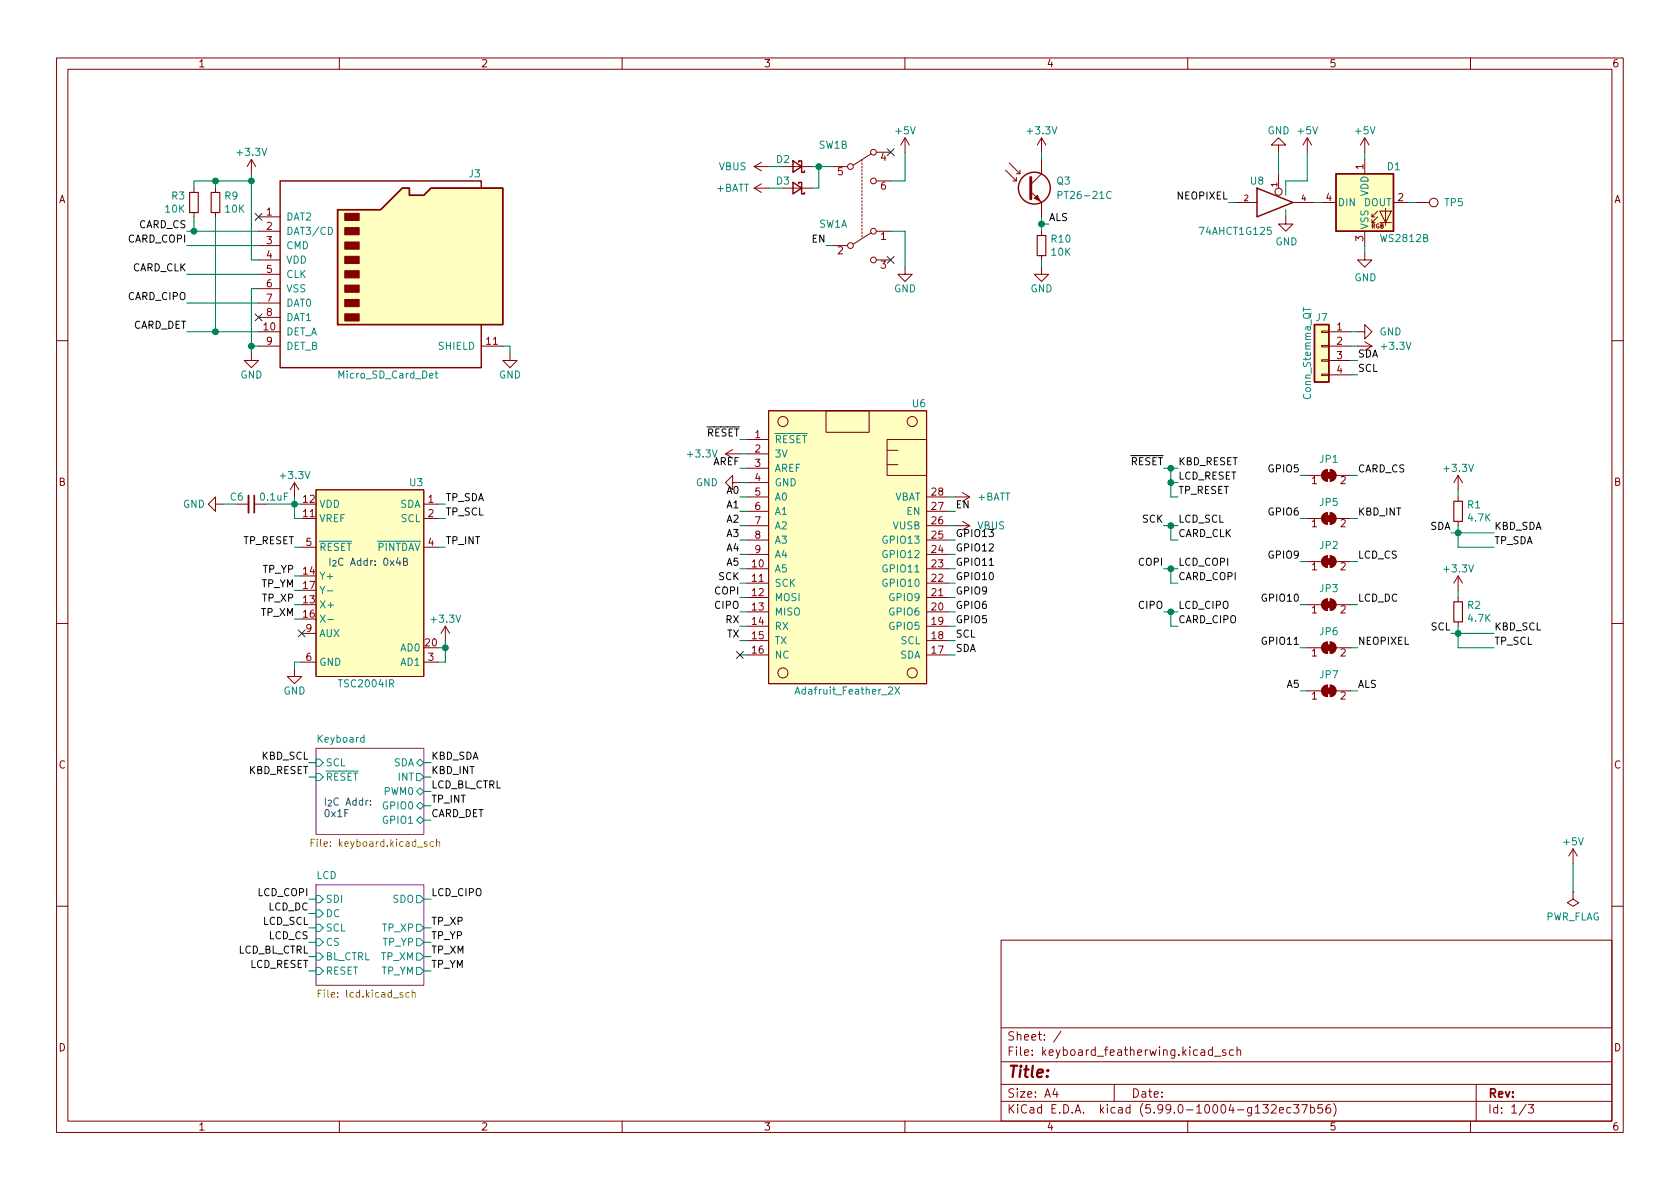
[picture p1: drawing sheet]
<svg xmlns="http://www.w3.org/2000/svg" width="297mm" height="210mm" viewBox="0 0 297 210" stroke-linecap="round" stroke-linejoin="round" font-family="sans-serif">
<g fill="none" stroke="#840000" stroke-width=".18">
<path d="M10 10.2h277v190.1h-277zM12 12.2h273v186.1h-273zM60 10.2v2M110 10.2v2M160 10.2v2M210 10.2v2M260 10.2v2M34.3 33.3v.7M34.3 37.6v.7M38.1 33.3v.7M38.1 37.6v.7M44.4 28.2l-.7 1.3"/>
<path d="M44.4 28.2v2.5M44.4 28.2l.8 1.3M45.7 38.3h3.8M133.3 33.3h2.6M133.3 29.5h2.6M133.3 29.5l1.3 .7M133.3 33.3l1.3 .7M134.6 28.7l-1.3 .8M134.6 32.5l-1.3 .8M138.4 33.3h5.1M138.4 29.5h5.1M147.3 29.5h2.6"/>
<path d="M154.1 27.2l-3.2 2M154.9 32h2.6M154.9 26.9h2.6M160 24.4v2.5M160 24.4l-.7 1.2M160 24.4l.8 1.2M177.8 30.1l1.9 1.9v-.6M178.4 28.8l1.9 1.9v-.6M179.1 32h.6M179.7 30.7h.6M182.2 33.9l1.9 1.9v2.5M184.1 24.4v2.5"/>
<path d="M184.1 28.2v2.5l-1.9 1.9M184.1 24.4l-.7 1.2M184.1 24.4l.8 1.2M218.4 35.8h3.8M226.1 25.6h1.2l-1.2-1.2-1.3 1.2h1.3v1.3M226.1 30.7v2.6M227.3 38.3v1.3h1.3l-1.3 1.3-1.2-1.3h1.2M228.6 35.8h3.8M231.1 24.4l-.7 1.2M231.1 24.4v2.5M231.1 24.4l.8 1.2M233.7 35.8h2.5"/>
<path d="M241.3 24.4v2.5M241.3 28.2v2.5M241.3 24.4l-.8 1.2M241.3 24.4l.8 1.2M242.6 38.3h.5M243.6 38.3l-1 1.1v-.5M243.6 37.3l-1 1v-.5M244 37.3h2l-1 2.1zM244 39.4h2M245 36.8v3.1M246.4 35.8h2.5M250.2 35.8h2.5"/>
<path d="M45.7 58.7h3.8M45.7 40.9h3.8M45.7 43.4h3.8M45.7 46h3.8M45.7 48.5h3.8M45.7 51h3.8M45.7 53.6h3.8M45.7 56.1h3.8M147.3 43.4h2.6M154.1 41.1l-3.2 2.1M154.9 40.9h2.6M154.9 46h2.6"/>
<path d="M160 47.2v1.3h1.3l-1.3 1.3-1.3-1.3h1.3M184.1 47.2v1.3h1.3l-1.3 1.3-1.2-1.3h1.2M184.1 40.9v.8M184.1 45.2v.8M233.7 58.5h1.2v.3h-1.2zM234.9 58.7h3.9M240 58.7h1.3v-1.3l1.3 1.3-1.3 1.2v-1.2M241.3 44.7v1.3h1.3l-1.3 1.2-1.3-1.2h1.3M241.3 40.9v2.5M10 60.2h2M44.4 62.5v1.2h1.3l-1.3 1.3-1.2-1.3h1.2M45.7 61.2h3.8"/>
<path d="M85.1 61.2h3.8M90.2 62.5v1.2h1.2l-1.2 1.3-1.3-1.3h1.3M129.5 79.5l-1.2 .8M132.1 77.7h3.8M135.9 72.6h27.9v48.3h-27.9zM146 72.6h7.7v3.8h-7.7zM156.8 79.6h1.9zM156.8 77.7h7v6.4h-7zM233.7 66.2h1.2v.2h-1.2zM233.7 63.6h1.2v.3h-1.2zM233.7 61.1h1.2v.2h-1.2zM234.9 61.2h3.9"/>
<path d="M234.9 63.7h3.9M234.9 66.3h3.9M240 61.2h2.6M241.3 60.4l1.3 .8M242.6 61.2l-1.3 .8M285 60.2h2M38.1 89.1v-1.2l-1.3 1.2 1.3 1.3v-1.3h1.3M41.9 89.1h2M45 89.1h2M52.1 85.3l-.8 1.3M52.1 85.3v2.6M52.1 85.3l.7 1.3"/>
<path d="M53.3 91.7h2.6M53.3 96.8h2.6M55.9 86.6h19v33h-19zM74.9 91.7h2.6M74.9 89.1h2.6M74.9 96.8h2.6M128.3 80.3l1.2 .7M128.3 80.3h2.5M129.5 85.3v-1.2l-1.2 1.2 1.2 1.3v-1.3h1.3M132.1 80.3h3.8M132.1 87.9h3.8M132.1 98h3.8"/>
<path d="M132.1 95.5h3.8M132.1 93h3.8M132.1 90.4h3.8M132.1 82.8h3.8M132.1 85.3h3.8M156.8 82.2h1.9zM163.8 87.9h3.8M163.8 98h3.8M163.8 95.5h3.8M163.8 93h3.8M163.8 90.4h3.8M168.9 87.9h2.5"/>
<path d="M168.9 93h2.5M170.2 87.1l1.2 .8M170.2 92.2l1.2 .8M171.4 87.9l-1.2 .7M171.4 93l-1.2 .7M231.1 84.1h2.6M231.1 91.7h2.6M231.1 99.3h2.6M234 83.4l.7-.3v2a1.02 1.02 0 0 1-.9-.6 1.02 1.02 0 0 1 .2-1.1zM234 91l.7-.3v2a1.02 1.02 0 0 1-.9-.6 1.02 1.02 0 0 1 .2-1.1zM234 98.6l.7-.3v2a1.02 1.02 0 0 1-.9-.6 1.02 1.02 0 0 1 .2-1.1zM235.2 83.1a1.02 1.02 0 0 1 1 1 1.02 1.02 0 0 1-1 1z"/>
<path d="M235.2 90.7a1.02 1.02 0 0 1 1 1 1.02 1.02 0 0 1-1 1zM235.2 98.3a1.02 1.02 0 0 1 1 1 1.02 1.02 0 0 1-1 1zM236.2 84.1h2.6M236.2 91.7h2.6M236.2 99.3h2.6M257.8 84.1v2.5M257.8 87.9v.7M257.8 92.2v.8M257.8 84.1l-.8 1.2M257.8 84.1l.8 1.2M10 110.2h2M52.1 118.4v1.2h1.2l-1.2 1.3-1.3-1.3h1.3"/>
<path d="M53.3 117.1h2.6M53.3 112h2.6M74.9 117.1h2.6M78.7 110.7l-.7 1.3M78.7 110.7v2.6M78.7 110.7l.8 1.3M132.1 100.6h3.8M132.1 103.1h3.8M132.1 105.7h3.8M132.1 108.2h3.8M132.1 110.7h3.8M132.1 113.3h3.8"/>
<path d="M132.1 115.8h3.8M163.8 100.6h3.8M163.8 103.1h3.8M163.8 105.7h3.8M163.8 108.2h3.8M163.8 110.7h3.8M163.8 113.3h3.8M163.8 115.8h3.8M231.1 114.5h2.6M231.1 106.9h2.6M234 113.8l.7-.3v2.1a1.02 1.02 0 0 1-.9-.7 1.02 1.02 0 0 1 .2-1.1zM234 106.2l.7-.3v2a1.02 1.02 0 0 1-.9-.6 1.02 1.02 0 0 1 .2-1.1z"/>
<path d="M235.2 113.5a1.02 1.02 0 0 1 1 1 1.02 1.02 0 0 1-1 1.1zM235.2 105.9a1.02 1.02 0 0 1 1 1 1.02 1.02 0 0 1-1 1zM236.2 114.5h2.6M236.2 106.9h2.6M257.8 101.8v2.6M257.8 105.7v.7M257.8 110v.7M257.8 101.8l-.8 1.3M257.8 101.8l.8 1.3M285 110.2h2M231.1 122.2h2.6M234 121.5l.7-.3v2a1.02 1.02 0 0 1-.9-.6 1.02 1.02 0 0 1 .2-1.1z"/>
<path d="M235.2 121.2a1.02 1.02 0 0 1 1 1 1.02 1.02 0 0 1-1 1zM236.2 122.2h2.6M278.1 157.7v1.3l1 .6-1 .7-1-.7 1-.6M278.1 157.7h.1M278.1 150.1l-.7 1.3M278.1 150.1v2.5M278.1 150.1l.8 1.3M10 160.2h2M177 166.3h108v32h-108zM285 160.2h2M60 198.3v2M110 198.3v2"/>
<path d="M160 198.3v2M177 194.8h108M177 191.8h108M177 187.8h108M177 181.8h108M186.5 192.5l-.4 1h1M186.9 193v1M187.6 182.4l-1.3 1.9M197 191.8v3M210 198.3v2M214.4 185.7l-.5-.1-.3 .3v.4l.2 .3h.6M214.4 185.1v1.5"/>
<path d="M214.7 186.8h1.2M216.7 185.7l-.3-.1-.3 .2 .1 .3 .5 .1v.4h-.6M218.1 185.7l-.5-.1-.2 .3v.4l.1 .3h.6M218.7 185.8l.2-.2 .4 .1 .1 .9M218.7 185.1v1.5M224.8 195.5l.6-.2 .2 .2v.3l-.9 1h.9M226.2 196.3l.7-.1v-.3l-.5-.1-.2 .2 .1 .8h.6M228.2 195.9l-.4-.1-.3 .3v.4l.1 .3h.6M228.7 195.3h.9l-.5 .6 .5 .1v.7l-.2 .1h-.5l-.2-.1M230.1 195.3h1l-.6 1.5M231.7 195.9l.4-.1 .3 .3v.4l-.1 .3h-.6M231.7 195.3v1.5"/>
<path d="M233.8 195.3h-.7l-.1 .7 .2-.1 .5 .1 .2 .2-.1 .5-.2 .1-.6-.1M235.1 195.3a.59 .59 0 0 0-.7 .7v.5l.2 .3h.4l.2-.1 .1-.5-.2-.2-.4-.1-.3 .3M235.8 195.1a1.72 1.72 0 0 1 0 2.3M260 198.3v2M261 191.8v6.5M269.9 195.3l-1.3 1.9M270.2 195.3h1l-.6 .6 .5 .1v.7l-.2 .1h-.5l-.2-.1"/>
<circle cx="150.4" cy="29.5" r=".51"/>
<circle cx="154.4" cy="26.9" r=".51"/>
<circle cx="154.4" cy="32" r=".51"/>
<circle cx="226.1" cy="33.9" r=".63"/>
<circle cx="253.5" cy="35.8" r=".76"/>
<circle cx="150.4" cy="43.4" r=".51"/>
<circle cx="154.4" cy="40.9" r=".51"/>
<circle cx="154.4" cy="46" r=".51"/>
<circle cx="138.4" cy="74.5" r=".89"/>
<circle cx="161.3" cy="74.5" r=".89"/>
<circle cx="138.4" cy="119" r=".89"/>
<circle cx="161.3" cy="119" r=".89"/>
</g>
<g fill="#fff" stroke="#fff" stroke-width=".18">
<path d="M55.9 156.5h19v17.7h-19z"/>
<path d="M55.9 132.3h19v15.3h-19z"/>
</g>
<path d="M55.9 132.3h19v15.3h-19zM55.9 156.5h19v17.7h-19z" fill="none" stroke="#840084" stroke-width=".18"/>
<path d="M55 149h.4M55.6 148.4h-.6v1.3M76.6 148.9l-.3-.1-.3 .3 .2 .5h.4M77.2 148.9l.2-.1 .3 .1v.8M77.2 148.4v1.3M56.3 175.7h.4M56.9 175.1h-.6v1.2M72.3 175.6l-.3-.1-.3 .2 .2 .6h.4M72.9 175.6l.2-.1 .3 .1v.7M72.9 175.1v1.2" fill="none" stroke="#848400" stroke-width=".18"/>
<g fill="none" stroke="#008484" stroke-width=".18">
<path d="M187.1 34.5l.6-.1 .1-.1-.1-.3-.6-.2v1.3M196.4 34a.6 .6 0 0 0-.8 .4 .6 .6 0 0 0 .6 .7l.2-.1M58.1 40.2a.64 .64 0 0 1 .7 .6 .64 .64 0 0 1-.7 .7zM230.4 54.3v.8M76.9 66h.5M77.1 65.6v1.1l.3 .2M57.9 104.5h.9M58 109.6h.9M55.9 134.2h.6l.6 .7-.6 .6h-.6zM55.9 136.8h.6l.6 .6-.6 .6h-.6zM64.4 130.5l-.4-.1-.2 .2 .1 .6h.5M64.4 130v1.2"/>
<path d="M73.7 134.9l.6-.7 .6 .7-.6 .6zM73.7 136.8h.6l.6 .6-.6 .6h-.6zM73.7 139.9l.6-.6 .6 .6-.6 .7zM140.6 122.7l.4-1.2 .4 1.2M158.2 121.5l.9 1.2M159.1 121.5l-.9 1.2M55.9 158.4h.6l.6 .6-.6 .6h-.6zM73.7 158.4h.6l.6 .6-.6 .6h-.6zM73.7 142.5l.6-.6 .6 .6-.6 .6zM73.7 145l.6-.6 .6 .6-.6 .7zM55.9 171.1h.6l.6 .6-.6 .6h-.6zM55.9 160.9h.6l.6 .6-.6 .7h-.6z"/>
<path d="M55.9 163.4h.6l.6 .7-.6 .6h-.6zM55.9 166h.6l.6 .6-.6 .7h-.6zM55.9 168.5h.6l.6 .7-.6 .6h-.6zM73.7 163.4h.6l.6 .7-.6 .6h-.6zM73.7 166h.6l.6 .6-.6 .7h-.6zM73.7 168.5h.6l.6 .7-.6 .6h-.6zM73.7 171.1h.6l.6 .6-.6 .6h-.6z"/>
</g>
<g fill="none" stroke="#840000" stroke-width=".25">
<path d="M59.7 37.1h7.6l3.8-3.8h1.3v1.2h2.5l1.3-1.2h12.7v24.1h-29.2zM85.1 33.3v-1.3h-35.6v33h35.6v-7.6M140.2 32.3l1.5 1-1.5 1zM140.2 28.4l1.5 1.1-1.5 1zM141.2 32.5v-.2h.5v2h.5v-.3M141.2 28.7v-.3h.5v2.1h.5v-.3M222.2 33.3l6.4 2.5-6.4 2.5zM236.2 30.7h10.2v10.2h-10.2zM232.4 57.4h2.5v10.2h-2.5z"/>
<circle cx="182.9" cy="33.3" r="2.82"/>
</g>
<path d="M33.5 34h1.6v3.6h-1.6zM37.3 34h1.6v3.6h-1.6zM183.4 41.7h1.5v3.5h-1.5zM257 88.6h1.6v3.6h-1.6zM257 106.4h1.6v3.6h-1.6z" fill="none" stroke="#840000" stroke-width=".2"/>
<g fill="#840000" stroke="#840000" stroke-width=".18">
<path d="M234 83.4l.7-.3v2a1.02 1.02 0 0 1-.9-.6 1.02 1.02 0 0 1 .2-1.1z"/>
<path d="M235.2 83.1a1.02 1.02 0 0 1 1 1 1.02 1.02 0 0 1-1 1z"/>
<path d="M234.4 83.6h1.1v1h-1.1z"/>
<path d="M61 55.5h2.5v1.3h-2.5z"/>
<path d="M61 53h2.5v1.2h-2.5z"/>
<path d="M61 50.4h2.5v1.3h-2.5z"/>
<path d="M61 47.9h2.5v1.2h-2.5z"/>
<path d="M61 45.3h2.5v1.3h-2.5z"/>
<path d="M61 42.8h2.5v1.3h-2.5z"/>
<path d="M61 40.3h2.5v1.2h-2.5z"/>
<path d="M61 37.7h2.5v1.3h-2.5z"/>
<path d="M234 91l.7-.3v2a1.02 1.02 0 0 1-.9-.6 1.02 1.02 0 0 1 .2-1.1z"/>
<path d="M235.2 90.7a1.02 1.02 0 0 1 1 1 1.02 1.02 0 0 1-1 1z"/>
<path d="M234.4 91.2h1.1v1h-1.1z"/>
<path d="M234 98.6l.7-.3v2a1.02 1.02 0 0 1-.9-.6 1.02 1.02 0 0 1 .2-1.1z"/>
<path d="M235.2 98.3a1.02 1.02 0 0 1 1 1 1.02 1.02 0 0 1-1 1z"/>
<path d="M234.4 98.8h1.1v1h-1.1z"/>
<path d="M234 113.8l.7-.3v2.1a1.02 1.02 0 0 1-.9-.7 1.02 1.02 0 0 1 .2-1.1z"/>
<path d="M235.2 113.5a1.02 1.02 0 0 1 1 1 1.02 1.02 0 0 1-1 1.1z"/>
<path d="M234.4 114h1.1v1.1h-1.1z"/>
<path d="M182.9 35l.5-.5 .5 1.1z"/>
<path d="M234 106.2l.7-.3v2a1.02 1.02 0 0 1-.9-.6 1.02 1.02 0 0 1 .2-1.1z"/>
<path d="M235.2 105.9a1.02 1.02 0 0 1 1 1 1.02 1.02 0 0 1-1 1z"/>
<path d="M234.4 106.4h1.1v1h-1.1z"/>
<path d="M234 121.5l.7-.3v2a1.02 1.02 0 0 1-.9-.6 1.02 1.02 0 0 1 .2-1.1z"/>
<path d="M235.2 121.2a1.02 1.02 0 0 1 1 1 1.02 1.02 0 0 1-1 1z"/>
<path d="M234.4 121.7h1.1v1h-1.1z"/>
</g>
<g fill="#ffffc2" stroke="#ffffc2" stroke-width=".18">
<path d="M236.2 30.7h10.2v10.2h-10.2z"/>
<path d="M59.7 37.1h7.6l3.8-3.8h1.3v1.2h2.5l1.3-1.2h12.7v24.1h-29.2z"/>
<path d="M135.9 72.6h27.9v48.3h-27.9z"/>
<path d="M232.4 57.4h2.5v10.2h-2.5z"/>
<path d="M55.9 86.6h19v33h-19z"/>
</g>
<path d="M43.9 87.6v3.1" fill="none" stroke="#840000" stroke-width=".33"/>
<path d="M45 87.6v3.1" fill="none" stroke="#840000" stroke-width=".3"/>
<path d="M182.2 31.4v3.8" fill="none" stroke="#840000" stroke-width=".51"/>
<path d="M174.9 100h.7" fill="none" stroke="#000" stroke-width=".18"/>
<path d="M71.3 99.3h.6l.1-.2v-.3l-.7-.1v1.3h.5l.2-.1 .1-.3-.3-.3" fill="none" stroke="#0000c2" stroke-width=".18"/>
<path d="M152.4 28.2v14" fill="none" stroke="#840000" stroke-width=".18" stroke-dasharray=".3 .3"/>
<g fill="none" stroke="#008400" stroke-width=".18">
<path d="M34.3 38.3v2.6M38.1 32v1.3M38.1 38.3v20.4M44.4 32h-10.1v1.3M44.4 30.7v15.3h1.3M135.9 33.3h2.5M135.9 29.5h2.5M143.5 29.5h3.8M144.8 29.5v3.8h-1.3M160 26.9v5.1h-2.5M184.1 39.6h1.3M184.1 26.9v1.3"/>
<path d="M184.1 38.3v2.6M217.2 35.8h1.2M226.1 26.9v3.8M227.3 37.1v1.2M231.1 26.9v5.1h-3.8v2.5M232.4 35.8h1.3M241.3 26.9v1.3M248.9 35.8h1.3M33 40.9h12.7M33 58.7h12.7M33 43.4h12.7M33 48.5h12.7"/>
<path d="M33 53.6h12.7M45.7 51h-1.3v11.5M146 43.4h1.3M157.5 40.9h2.5v6.3M184.1 46v1.2M238.8 58.7h1.2M241.3 43.4v1.3M44.4 61.2h1.3M88.9 61.2h1.3v1.3M238.8 61.2h1.2M238.8 63.7h1.2M238.8 66.3h1.2"/>
<path d="M39.4 89.1h2.5M47 89.1h6.3M52.1 87.9v3.8h1.2M52.1 96.8h1.2M77.5 89.1h1.2M77.5 96.8h1.2M77.5 91.7h1.2M130.8 87.9h1.3M130.8 93h1.3M130.8 95.5h1.3M130.8 80.3h1.3M130.8 82.8h1.3"/>
<path d="M130.8 85.3h1.3M130.8 90.4h1.3M130.8 98h1.3M167.6 87.9h1.3M167.6 93h1.3M167.6 95.5h1.3M167.6 90.4h1.3M167.6 98h1.3M205.7 93h2.6M207 82.8v5.1h1.3M207 93v2.5h1.3M207 85.3h1.3"/>
<path d="M229.9 99.3h1.2M229.9 84.1h1.2M229.9 91.7h1.2M238.8 99.3h1.2M238.8 84.1h1.2M238.8 91.7h1.2M256.5 94.2h7.7M257.8 93v3.8h6.4M257.8 86.6v1.3M52.1 101.8h1.2M52.1 104.4h1.2M52.1 106.9h1.2"/>
<path d="M52.1 109.5h1.2M53.3 117.1h-1.2v1.3M77.5 114.5h1.2M78.7 113.3v3.8h-1.2M130.8 113.3h1.3M130.8 115.8h1.3M130.8 100.6h1.3M130.8 108.2h1.3M130.8 110.7h1.3M130.8 103.1h1.3M130.8 105.7h1.3M167.6 113.3h1.3"/>
<path d="M167.6 115.8h1.3M167.6 100.6h1.3M167.6 108.2h1.3M167.6 110.7h1.3M167.6 103.1h1.3M167.6 105.7h1.3M205.7 100.6h2.6M205.7 108.2h2.6M207 100.6v2.5h1.3M207 108.2v2.5h1.3M229.9 106.9h1.2M229.9 114.5h1.2"/>
<path d="M238.8 106.9h1.2M238.8 114.5h1.2M256.5 112h7.7M257.8 110.7v3.8h6.4M257.8 104.4v1.3M54.6 134.9h1.3M54.6 137.4h1.3M74.9 139.9h1.3M74.9 134.9h1.3M74.9 137.4h1.3M229.9 122.2h1.2M238.8 122.2h1.2"/>
<path d="M54.6 159h1.3M74.9 142.5h1.3M74.9 145h1.3M74.9 159h1.3M278.1 152.6v5.1M54.6 166.6h1.3M54.6 169.2h1.3M54.6 171.7h1.3M54.6 161.5h1.3M54.6 164.1h1.3M74.9 166.6h1.3M74.9 169.2h1.3"/>
<path d="M74.9 171.7h1.3M74.9 164.1h1.3"/>
</g>
<path d="M45.1 37.7l1.2 1.3M46.3 37.7l-1.2 1.3M156.9 26.3l1.2 1.2M158.1 26.3l-1.2 1.2M45.1 55.5l1.2 1.2M46.3 55.5l-1.2 1.2M156.9 45.4l1.2 1.2M158.1 45.4l-1.2 1.2M52.7 111.4l1.2 1.2M53.9 111.4l-1.2 1.2M130.2 115.2l1.2 1.2M131.4 115.2l-1.2 1.2" fill="none" stroke="#000084" stroke-width=".18"/>
<g fill="#008400" stroke="#008400" stroke-width=".18">
<circle cx="38.1" cy="58.7" r=".51"/>
<circle cx="34.3" cy="40.9" r=".51"/>
<circle cx="44.5" cy="61.2" r=".51"/>
<circle cx="78.7" cy="114.5" r=".51"/>
<circle cx="52.1" cy="89.1" r=".51"/>
<circle cx="44.5" cy="32" r=".51"/>
<circle cx="38.1" cy="32" r=".51"/>
<circle cx="184.2" cy="39.6" r=".51"/>
<circle cx="207" cy="82.8" r=".51"/>
<circle cx="207" cy="85.3" r=".51"/>
<circle cx="207" cy="93" r=".51"/>
<circle cx="207" cy="100.6" r=".51"/>
<circle cx="207" cy="108.2" r=".51"/>
<circle cx="257.8" cy="112" r=".51"/>
<circle cx="257.8" cy="94.2" r=".51"/>
<circle cx="144.8" cy="29.5" r=".51"/>
</g>
<text font-size="2.8" fill="#840000" x="178" y="190.6">Title:</text>
<g font-size="2.1" fill="#840000">
<text x="178" y="184">Sheet: /</text>
<text x="178" y="186.7">File: keyboard_featherwing.kicad_sch</text>
<text x="178" y="196.9">KiCad E.D.A. kicad (5.99.0-10004-g132ec37b56)</text>
<text x="178" y="194.1">Size: A4</text>
<text x="200" y="194.1">Date:</text>
<text x="263" y="194.1">Rev:</text>
<text x="263" y="196.9">Id: 1/3</text>
</g>
<g font-size="1.8" fill="#840000">
<text x="35" y="11.9">1</text>
<text x="85" y="11.9">2</text>
<text x="135" y="11.9">3</text>
<text x="185" y="11.9">4</text>
<text x="235" y="11.9">5</text>
<text x="285" y="11.9">6</text>
<text x="155.7" y="28.4">4</text>
<text x="241" y="30" transform="rotate(-90 241 30)">1</text>
<text x="10.3" y="35.9">A</text>
<text x="148.1" y="31">5</text>
<text x="155.7" y="33.5">6</text>
<text x="234.5" y="35.6">4</text>
<text x="247.2" y="35.6">2</text>
<text x="285.3" y="35.9">A</text>
<text x="47.1" y="38.1">1</text>
<text x="47.1" y="40.6">2</text>
<text x="47.1" y="43.2">3</text>
<text x="47.1" y="45.7">4</text>
<text x="148.1" y="45">2</text>
<text x="155.7" y="42.4">1</text>
<text x="155.7" y="47.5">3</text>
<text x="241" y="42.7" transform="rotate(-90 241 42.7)">3</text>
<text x="47.1" y="48.3">5</text>
<text x="47.1" y="50.8">6</text>
<text x="47.1" y="53.3">7</text>
<text x="46.6" y="58.4">10</text>
<text x="47.1" y="55.9">8</text>
<text x="236.4" y="58.4">1</text>
<text x="47.1" y="61">9</text>
<text x="86" y="61">11</text>
<text x="236.4" y="61">2</text>
<text x="236.4" y="63.5">3</text>
<text x="236.4" y="66">4</text>
<text x="133.5" y="80">2</text>
<text x="133.5" y="82.5">3</text>
<text x="10.3" y="85.9">B</text>
<text x="53.6" y="88.9">12</text>
<text x="75.7" y="88.9">1</text>
<text x="133.5" y="85.1">4</text>
<text x="133.5" y="87.6">5</text>
<text x="164.8" y="87.6">28</text>
<text x="231.9" y="85.6">1</text>
<text x="237" y="85.6">2</text>
<text x="285.3" y="85.9">B</text>
<text x="53.6" y="91.4">11</text>
<text x="75.7" y="91.4">2</text>
<text x="133.5" y="90.2">6</text>
<text x="133.5" y="92.7">7</text>
<text x="133.5" y="95.2">8</text>
<text x="164.8" y="95.2">25</text>
<text x="164.8" y="92.7">26</text>
<text x="164.8" y="90.2">27</text>
<text x="231.9" y="93.2">1</text>
<text x="237" y="93.2">2</text>
<text x="53.6" y="101.6">14</text>
<text x="54.1" y="96.5">5</text>
<text x="75.7" y="96.5">4</text>
<text x="133" y="100.3">10</text>
<text x="133.5" y="97.8">9</text>
<text x="164.8" y="100.3">23</text>
<text x="164.8" y="97.8">24</text>
<text x="231.9" y="100.8">1</text>
<text x="237" y="100.8">2</text>
<text x="53.6" y="106.7">13</text>
<text x="53.6" y="104.1">17</text>
<text x="133" y="102.9">11</text>
<text x="133" y="105.4">12</text>
<text x="133" y="107.9">13</text>
<text x="164.8" y="107.9">20</text>
<text x="164.8" y="105.4">21</text>
<text x="164.8" y="102.9">22</text>
<text x="53.6" y="109.2">16</text>
<text x="54.1" y="111.8">9</text>
<text x="133" y="110.5">14</text>
<text x="133" y="113">15</text>
<text x="164.8" y="113">18</text>
<text x="164.8" y="110.5">19</text>
<text x="231.9" y="108.5">1</text>
<text x="237" y="108.5">2</text>
<text x="54.1" y="116.8">6</text>
<text x="75.2" y="114.3">20</text>
<text x="75.7" y="116.8">3</text>
<text x="133" y="115.6">16</text>
<text x="164.8" y="115.6">17</text>
<text x="231.9" y="116.1">1</text>
<text x="237" y="116.1">2</text>
<text x="231.9" y="123.7">1</text>
<text x="237" y="123.7">2</text>
<text x="10.3" y="135.9">C</text>
<text x="285.3" y="135.9">C</text>
<text x="10.3" y="185.9">D</text>
<text x="285.3" y="185.9">D</text>
<text x="35" y="199.9">1</text>
<text x="85" y="199.9">2</text>
<text x="135" y="199.9">3</text>
<text x="185" y="199.9">4</text>
<text x="235" y="199.9">5</text>
<text x="285" y="199.9">6</text>
</g>
<g font-size="1.8" fill="#008484">
<text x="158.4" y="23.7">+5V</text>
<text x="181.8" y="23.7">+3.3V</text>
<text x="224.1" y="23.7">GND</text>
<text x="229.5" y="23.7">+5V</text>
<text x="239.7" y="23.7">+5V</text>
<text x="42.1" y="27.6">+3.3V</text>
<text x="137.3" y="28.8">D2</text>
<text x="144.8" y="26.3">SW1B</text>
<text x="30.4" y="35.3">R3</text>
<text x="39.8" y="35.3">R9</text>
<text x="82.9" y="31.4">J3</text>
<text x="126.7" y="33.9">+BATT</text>
<text x="127.1" y="30.1">VBUS</text>
<text x="137.3" y="32.6">D3</text>
<text x="186.9" y="32.6">Q3</text>
<text x="187.7" y="35.2">PT26-21C</text>
<text x="221.1" y="32.6">U8</text>
<text x="241.9" y="34.7" transform="rotate(-90 241.9 34.7)">VDD</text>
<text x="245.3" y="30.1">D1</text>
<text x="29.3" y="37.6">10K</text>
<text x="39.9" y="37.6">10K</text>
<text x="50.5" y="39">DAT2</text>
<text x="50.5" y="41.5">DAT3/CD</text>
<text x="144.8" y="40.3">SW1A</text>
<text x="212.3" y="41.5">74AHCT1G125</text>
<text x="236.5" y="36.4">DIN</text>
<text x="241.1" y="36.4">DOUT</text>
<text x="241.9" y="40.6" transform="rotate(-90 241.9 40.6)">VSS</text>
<text x="255.5" y="36.4">TP5</text>
<text x="50.5" y="44.1">CMD</text>
<text x="50.5" y="46.6">VDD</text>
<text x="186" y="42.9">R10</text>
<text x="186" y="45.2">10K</text>
<text x="225.5" y="43.4">GND</text>
<text x="244.3" y="42.8">WS2812B</text>
<text x="50.5" y="49.1">CLK</text>
<text x="50.5" y="51.7">VSS</text>
<text x="158.1" y="51.7">GND</text>
<text x="182.2" y="51.7">GND</text>
<text x="239.5" y="49.7">GND</text>
<text x="50.5" y="59.3">DET_A</text>
<text x="50.5" y="54.2">DAT0</text>
<text x="50.5" y="56.8">DAT1</text>
<text x="232.7" y="56.8">J7</text>
<text x="243.9" y="59.3">GND</text>
<text x="50.5" y="61.8">DET_B</text>
<text x="77.6" y="61.8">SHIELD</text>
<text x="244.4" y="61.8">+3.3V</text>
<text x="42.5" y="66.9">GND</text>
<text x="60.1" y="66.9">Micro_SD_Card_Det</text>
<text x="88.2" y="66.9">GND</text>
<text x="231.8" y="70.4" transform="rotate(-90 231.8 70.4)">Conn_Stemma_QT</text>
<text x="161.4" y="72">U6</text>
<text x="121.7" y="80.9">+3.3V</text>
<text x="136.9" y="78.4">~RESET~</text>
<text x="136.9" y="80.9">3V</text>
<text x="136.9" y="83.4">AREF</text>
<text x="233.4" y="81.8">JP1</text>
<text x="255.5" y="83.4">+3.3V</text>
<text x="32.3" y="89.8">GND</text>
<text x="40.7" y="88.5">C6</text>
<text x="46.1" y="88.5">0.1uF</text>
<text x="49.7" y="84.7">+3.3V</text>
<text x="56.4" y="89.8">VDD</text>
<text x="70.7" y="89.8">SDA</text>
<text x="72.5" y="86">U3</text>
<text x="123" y="86">GND</text>
<text x="136.9" y="86">GND</text>
<text x="136.9" y="88.5">A0</text>
<text x="158" y="88.5">VBAT</text>
<text x="172.9" y="88.5">+BATT</text>
<text x="233.4" y="89.5">JP5</text>
<text x="259.5" y="89.9">R1</text>
<text x="56.4" y="92.3">VREF</text>
<text x="70.9" y="92.3">SCL</text>
<text x="136.9" y="91.1">A1</text>
<text x="136.9" y="93.6">A2</text>
<text x="157.9" y="93.6">VUSB</text>
<text x="160.4" y="91.1">EN</text>
<text x="172.8" y="93.6">VBUS</text>
<text x="259.7" y="92.2">4.7K</text>
<text x="56.4" y="97.4">~RESET~</text>
<text x="66.7" y="97.4">~PINTDAV~</text>
<text x="136.9" y="101.2">A5</text>
<text x="136.9" y="96.1">A3</text>
<text x="136.9" y="98.7">A4</text>
<text x="156.4" y="101.2">GPIO11</text>
<text x="156.4" y="98.7">GPIO12</text>
<text x="156.4" y="96.1">GPIO13</text>
<text x="233.4" y="97.1">JP2</text>
<text x="255.5" y="101.2">+3.3V</text>
<text x="56.4" y="107.6">X+</text>
<text x="56.4" y="102.5">Y+</text>
<text x="56.4" y="105">Y-</text>
<text x="136.9" y="103.8">SCK</text>
<text x="136.9" y="106.3">MOSI</text>
<text x="156.4" y="103.8">GPIO10</text>
<text x="157.4" y="106.3">GPIO9</text>
<text x="233.4" y="104.7">JP3</text>
<text x="259.5" y="107.7">R2</text>
<text x="56.4" y="110.1">X-</text>
<text x="56.4" y="112.6">AUX</text>
<text x="76.4" y="110.1">+3.3V</text>
<text x="136.9" y="108.8">MISO</text>
<text x="136.9" y="111.4">RX</text>
<text x="136.9" y="113.9">TX</text>
<text x="157.4" y="111.4">GPIO5</text>
<text x="157.4" y="108.8">GPIO6</text>
<text x="159.3" y="113.9">SCL</text>
<text x="233.4" y="112.3">JP6</text>
<text x="259.7" y="110">4.7K</text>
<text x="56.4" y="117.7">GND</text>
<text x="70.9" y="115.2">AD0</text>
<text x="70.9" y="117.7">AD1</text>
<text x="136.9" y="116.5">NC</text>
<text x="159.1" y="116.5">SDA</text>
<text x="233.4" y="119.9">JP7</text>
<text x="50.1" y="122.8">GND</text>
<text x="60.1" y="121.5">TSC2004IR</text>
<text x="141.2" y="122.8">Adafruit_Feather_2X</text>
<text x="56.2" y="131.3">Keyboard</text>
<text x="57.5" y="135.5">SCL</text>
<text x="69.5" y="135.5">SDA</text>
<text x="57.5" y="138">~RESET~</text>
<text x="67.9" y="143.1">GPIO0</text>
<text x="68" y="140.6">PWM0</text>
<text x="70.4" y="138">INT</text>
<text x="67.9" y="145.7">GPIO1</text>
<text x="276.5" y="149.5">+5V</text>
<text x="55.9" y="155.4">LCD</text>
<text x="57.5" y="159.6">SDI</text>
<text x="69.4" y="159.6">SDO</text>
<text x="57.5" y="162.2">DC</text>
<text x="57.5" y="164.7">SCL</text>
<text x="57.5" y="167.3">CS</text>
<text x="67.7" y="164.7">TP_XP</text>
<text x="67.7" y="167.3">TP_YP</text>
<text x="273.2" y="162.8">PWR_FLAG</text>
<text x="57.5" y="172.3">RESET</text>
<text x="57.5" y="169.8">BL_CTRL</text>
<text x="67.4" y="169.8">TP_XM</text>
<text x="67.4" y="172.3">TP_YM</text>
</g>
<g font-size="1.8">
<text x="208.2" y="35.3">NEOPIXEL</text>
<text x="24.5" y="40.3">CARD_CS</text>
<text x="185.4" y="39.1">ALS</text>
<text x="22.6" y="42.9">CARD_COPI</text>
<text x="23.3" y="48">CARD_CLK</text>
<text x="143.6" y="42.9">EN</text>
<text x="22.6" y="53">CARD_CIPO</text>
<text x="23.4" y="58.1">CARD_DET</text>
<text x="240" y="63.2">SDA</text>
<text x="240" y="65.7">SCL</text>
<text x="126" y="82.3">AREF</text>
<text x="224.5" y="83.5">GPIO5</text>
<text x="240" y="83.5">CARD_CS</text>
<text x="78.7" y="88.6">TP_SDA</text>
<text x="128.5" y="87.3">A0</text>
<text x="128.5" y="89.9">A1</text>
<text x="168.9" y="89.9">EN</text>
<text x="208.3" y="87.3">TP_RESET</text>
<text x="208.3" y="84.8">LCD_RESET</text>
<text x="78.7" y="91.1">TP_SCL</text>
<text x="128.5" y="92.4">A2</text>
<text x="128.5" y="95">A3</text>
<text x="168.9" y="95">GPIO13</text>
<text x="202" y="92.4">SCK</text>
<text x="208.3" y="92.4">LCD_SCL</text>
<text x="208.3" y="95">CARD_CLK</text>
<text x="224.5" y="91.1">GPIO6</text>
<text x="240" y="91.1">KBD_INT</text>
<text x="252.8" y="93.7">SDA</text>
<text x="264.2" y="93.7">KBD_SDA</text>
<text x="42.9" y="96.2">TP_RESET</text>
<text x="46.5" y="101.3">TP_YP</text>
<text x="78.7" y="96.2">TP_INT</text>
<text x="128.5" y="97.5">A4</text>
<text x="128.5" y="100">A5</text>
<text x="168.9" y="100">GPIO11</text>
<text x="168.9" y="97.5">GPIO12</text>
<text x="201.4" y="100">COPI</text>
<text x="208.3" y="100">LCD_COPI</text>
<text x="224.5" y="98.8">GPIO9</text>
<text x="240" y="98.8">LCD_CS</text>
<text x="264.2" y="96.2">TP_SDA</text>
<text x="46.2" y="103.8">TP_YM</text>
<text x="46.5" y="106.4">TP_XP</text>
<text x="126.5" y="105.1">COPI</text>
<text x="126.5" y="107.7">CIPO</text>
<text x="127.1" y="102.6">SCK</text>
<text x="168.9" y="102.6">GPIO10</text>
<text x="168.9" y="105.1">GPIO9</text>
<text x="168.9" y="107.7">GPIO6</text>
<text x="201.4" y="107.7">CIPO</text>
<text x="208.3" y="102.6">CARD_COPI</text>
<text x="208.3" y="107.7">LCD_CIPO</text>
<text x="223.5" y="106.4">GPIO10</text>
<text x="240" y="106.4">LCD_DC</text>
<text x="46.2" y="108.9">TP_XM</text>
<text x="128.4" y="110.2">RX</text>
<text x="128.5" y="112.7">TX</text>
<text x="168.9" y="110.2">GPIO5</text>
<text x="168.9" y="112.7">SCL</text>
<text x="208.3" y="110.2">CARD_CIPO</text>
<text x="253" y="111.5">SCL</text>
<text x="264.2" y="111.5">KBD_SCL</text>
<text x="168.9" y="115.3">SDA</text>
<text x="223.5" y="114">GPIO11</text>
<text x="240" y="114">NEOPIXEL</text>
<text x="264.2" y="114">TP_SCL</text>
<text x="227.6" y="121.6">A5</text>
<text x="240" y="121.6">ALS</text>
<text x="43.9" y="136.9">KBD_RESET</text>
<text x="46.3" y="134.3">KBD_SCL</text>
<text x="76.2" y="136.9">KBD_INT</text>
<text x="76.2" y="134.3">KBD_SDA</text>
<text x="76.2" y="139.4">LCD_BL_CTRL</text>
<text x="76.2" y="141.9">TP_INT</text>
<text x="76.2" y="144.5">CARD_DET</text>
<text x="45.7" y="158.5">LCD_COPI</text>
<text x="47.4" y="161">LCD_DC</text>
<text x="76.2" y="158.5">LCD_CIPO</text>
<text x="46.5" y="163.5">LCD_SCL</text>
<text x="47.5" y="166.1">LCD_CS</text>
<text x="76.2" y="163.5">TP_XP</text>
<text x="76.2" y="166.1">TP_YP</text>
<text x="41.9" y="168.6">LCD_BL_CTRL</text>
<text x="44.1" y="171.2">LCD_RESET</text>
<text x="76.2" y="168.6">TP_XM</text>
<text x="76.2" y="171.2">TP_YM</text>
</g>
<g font-size="1.8" fill="#008400">
<text x="124.9" y="77.2">~RESET~ 1</text>
<text x="199.8" y="82.3">~RESET~ KBD_RESET</text>
</g>
<g font-size="1.8" fill="#0000c2">
<text x="57.4" y="100">I_{2}C Addr: 0x4B</text>
<text x="57.1" y="142.4">I_{2}C Addr:</text>
<text x="57.1" y="144.5">0x1F</text>
</g>
<g font-size="1.8" fill="#848400">
<text x="55.8" y="149.7">File: keyboard.kicad_sch</text>
<text x="57" y="176.4">File: lcd.kicad_sch</text>
</g>
<g font-size="1.4" fill="#840000">
<text x="220" y="35.6">2</text>
<text x="225.8" y="33" transform="rotate(-90 225.8 33)">1</text>
<text x="230.1" y="35.6">4</text>
</g>
<text font-size="1.1" fill="#840000" x="242.4" y="40.4">RGB</text>
</svg>
